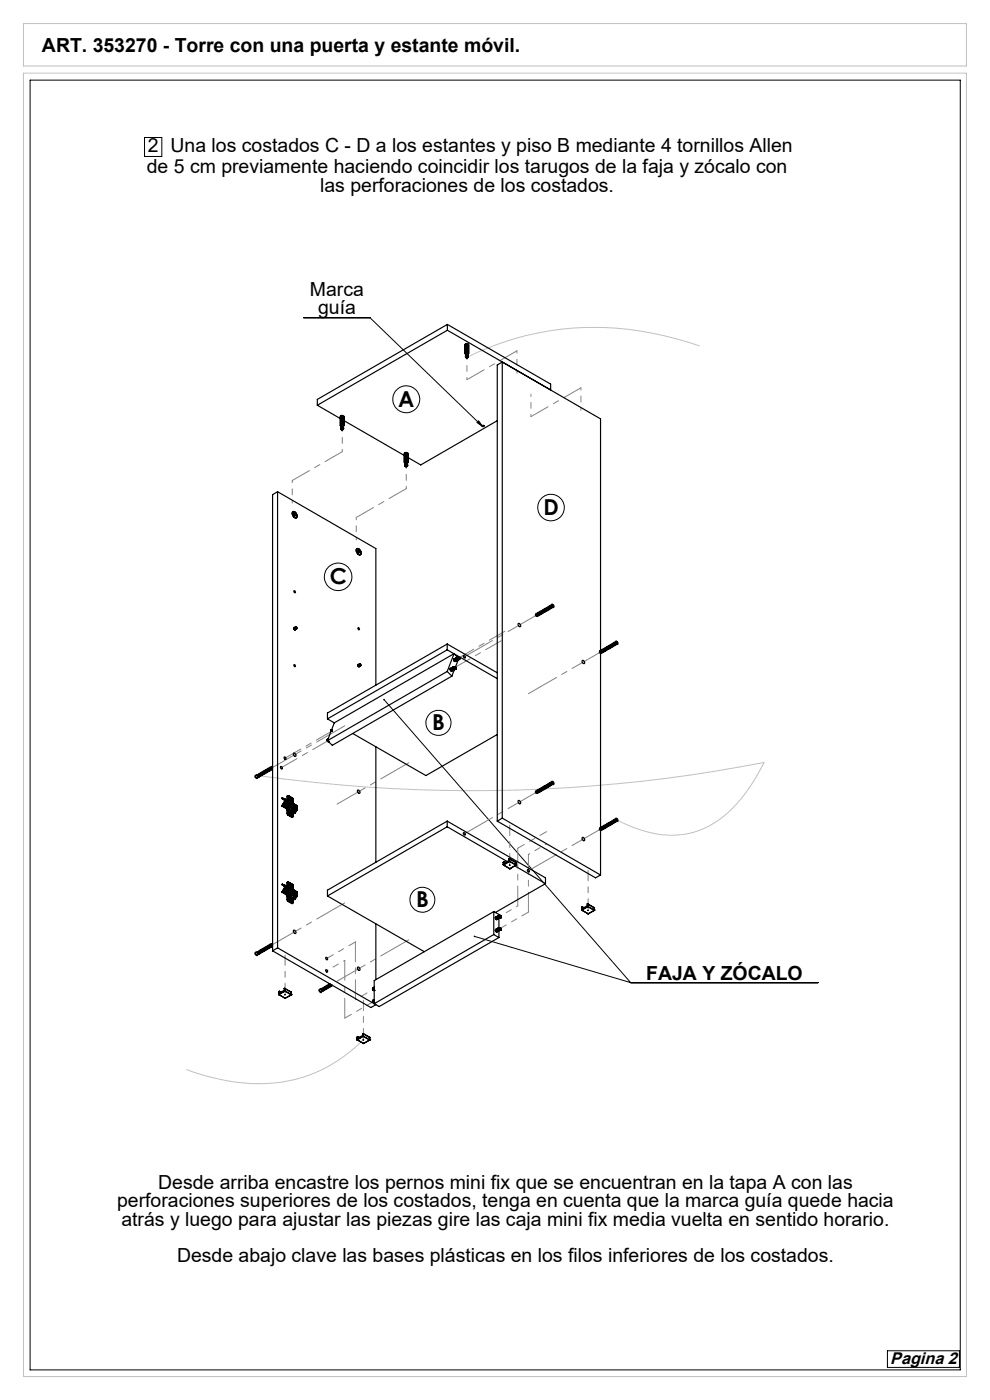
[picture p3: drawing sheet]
<svg xmlns="http://www.w3.org/2000/svg" width="210mm" height="297mm" viewBox="0 0 210 297" stroke-linecap="round" stroke-linejoin="round" font-family="sans-serif">
<path d="M5 15.5h200v276.5h-200zM5 5h200v9h-200zM148.4 73.4a63.4 63.4 0 0 0-40.9-1l-4.3 1.5-4.2 1.9M54.7 164.5a322.8 322.8 0 0 0 107.4-2.8 30.8 30.8 0 0 1-10.7 13 17.6 17.6 0 0 1-15.4 1.4l-2.7-1-2.8-1.4M77 220.6a30.7 30.7 0 0 1-27.2 8.9l-5.1-1-5.2-1.6" fill="none" stroke="#c0c0c0" stroke-width=".21"/>
<g fill="none" stroke="#000" stroke-width=".21">
<path d="M6.4 17h197.3v273.6h-197.3zM30.7 29.2h3.6v4h-3.6zM64.4 67.4h14.1l23.9 23.1M101.2 89.6l.3-.3 .9 1.2zM81.5 148.4l52.3 60.1M100.6 198.6l33.2 9.9M133.8 208.5h39.7M188.2 286.6h15.3v3.5h-15.3z"/>
<circle cx="86.2" cy="84.7" r="2.85"/>
<circle cx="116.9" cy="107.7" r="2.81"/>
<circle cx="71.7" cy="122.4" r="2.92"/>
<circle cx="93" cy="153.3" r="2.66"/>
<circle cx="89.6" cy="190.9" r="2.64"/>
</g>
<path d="M98.5 139.3l15.2-8.8M73.1 154l-15.2 8.8M112.1 147.2l15.2-8.8M86.7 161.8l-15.2 8.8M98.5 176.9l15.2-8.8M73.1 191.5l-15.2 8.8M86.7 199.4l-15.2 8.8M112.1 184.7l15.2-8.8" fill="none" stroke="#808080" stroke-width=".21" stroke-dasharray="15.2 1.3 1.3 1.3" stroke-dashoffset="8.4"/>
<path d="M97.2 139.6l9.9-5.7M69.6 157.1l-9.9 5.7M70.4 155.1l-9.9 5.7M96.4 141.6l9.9-5.7" fill="none" stroke="#808080" stroke-width=".21" stroke-dasharray="15.2 1.3 1.3 1.3" stroke-dashoffset="11.4"/>
<path d="M108.1 183.3v-8.2M124.8 192.8v-8.1M60.5 210.8v-8.2M77.1 220.4v-8.2" fill="none" stroke="#808080" stroke-width=".21" stroke-dasharray="15.2 1.3 1.3 1.3" stroke-dashoffset="13.1"/>
<path d="M106 194.4l3.8-2.2M112.1 181.3l3.8-2.3M73.1 203.7l-3.8 2.2M79.2 209.9l-3.8 2.2" fill="none" stroke="#808080" stroke-width=".21" stroke-dasharray="15.2 1.3 1.3 1.3" stroke-dashoffset="14.9"/>
<path d="M109.7 74.4l-10.7 6.2M123.2 82.3l-10.6 6.1M62 101.9l10.6-6.1M75.6 109.8l10.6-6.1M109.8 192.2v-12.3M112.1 193.5v-12.2M73.1 216v-12.3M75.4 212.1v-12.3" fill="none" stroke="#808080" stroke-width=".21" stroke-dasharray="15.2 1.3 1.3 1.3" stroke-dashoffset="11"/>
<path d="M109.8 179.9l6.1-3.5M75.4 199.8l-6.1 3.5M106 197l6.1-3.5M79.2 212.5l-6.1 3.5" fill="none" stroke="#808080" stroke-width=".21" stroke-dasharray="15.2 1.3 1.3 1.3" stroke-dashoffset="13.6"/>
<path d="M109.7 79.2v-4.8M72.6 95.8v-4.8M99 80.6v-4.8M112.6 88.4v-4.8M123.2 87v-4.7M62 106.7v-4.8M75.6 114.6v-4.8M86.2 103.7v-4.8" fill="none" stroke="#808080" stroke-width=".21" stroke-dasharray="15.2 1.3 1.3 1.3" stroke-dashoffset="14.8"/>
<g fill="#000">
<path d="M101.2 89.6l.3-.3 .9 1.2z"/>
<path d="M100.5 198.5v.1h.1h-.1a.18 .18 0 0 0 .2 .2 .18 .18 0 0 0 .1-.2 .18 .18 0 0 0-.3-.1zM81.4 148.3h-.1a.16 .16 0 0 0 .1 .3 .16 .16 0 0 0 .2-.2 .16 .16 0 0 0-.2-.1l.1 .1z"/>
</g>
<g fill="none" stroke="#000" stroke-width=".25">
<path d="M94.9 70.1l32.5 18.8v49.2l-.2-.1v.1l.3 .4 .3-.1M94.9 68.8l21.9 12.7v1.2M94.9 68.8v1.3M94.9 70.1l-27.6 15.9M94.9 68.8l-27.6 15.9v1.3M98.6 75l.3 .2M98.6 75v-1.9a.46 .46 0 0 1 .8 0v1.9M98.6 75l.1-.2a.42 .42 0 0 1 .7 .2M98.7 75.7a.32 .32 0 0 0 .3 .2 .32 .32 0 0 0 .3-.2M98.7 75.6l.2-.3h.3l.1 .3M98.7 73.3l.2-.1v1.3l-.3 .2M98.7 75.7a.34 .34 0 0 1 .6 0"/>
<path d="M98.7 75.6l.2-.2 .4 .2M98.7 73.3v1.3M98.7 75.6v.1M98.9 75.3l.1-.3h.2v.3M98.9 75.2h-.1a.23 .23 0 0 1 .2-.3 .23 .23 0 0 1 .2 .3M98.9 75.7l.2 .2M98.9 73.2l-.2 .1M98.9 75.7l.1 .1M98.9 75.7h.1M99.1 75.7v.2M99.1 73.2l.2 .1M99.1 75.7l-.2 .2 .1-.2"/>
<path d="M99.3 73.3h.1l-.3-.1v1.3l.3 .2M99.3 73.3v1.3M99.3 75.6v.1M99.4 75l-.2 .2M67.3 86l4.9 2.8M72.2 90.2l.2 .3-.1-.1a.29 .29 0 0 1 .3-.2 .29 .29 0 0 1 .2 .2l-.1 .1 .3-.3M72.2 90.2v-1.8a.45 .45 0 0 1 .4-.3 .45 .45 0 0 1 .4 .3v1.8M72.2 90.2a.48 .48 0 0 1 .8 0M72.2 88.6h.1M72.3 91a.32 .32 0 0 0 .3 .2 .32 .32 0 0 0 .3-.2M72.3 90.8l.2-.2 .4 .2M72.3 91a.34 .34 0 0 1 .6 0"/>
<path d="M72.3 90.8a.34 .34 0 0 1 .6 0M72.3 88.6v1.3M72.3 90.8v.2M72.4 90.6l.1-.4 .2 .1v.3M72.4 91l.1 .2M72.4 91h.2M72.5 88.4l-.3 .2M72.5 88.4v1.4l-.3 .2v-1.4M72.5 88.5l-.2 .1M72.5 91.1v.1M72.5 91l.1 .1M72.6 91.1l-.1 .1"/>
<path d="M72.6 91.1l.1 .1M72.6 91l.1 .2M72.7 88.4l.2 .2M72.7 88.4v1.4l.3 .2M72.7 88.5l.2 .1M72.7 91v.2M72.7 91h-.1M72.9 88.6v1.3M72.9 90.8v.2M73 89.2l12.8 7.4M85.8 98.1l.2 .2-.1-.1a.27 .27 0 0 1 .3-.2 .27 .27 0 0 1 .2 .2l-.1 .1 .3-.2M85.8 98.1v-1.9a.48 .48 0 0 1 .8 0v1.9"/>
<path d="M85.8 98.1l.1-.2a.47 .47 0 0 1 .7 .2M85.9 98.8a.32 .32 0 0 0 .3 .2 .32 .32 0 0 0 .3-.2M85.9 96.4h-.1l.2-.1v1.3l-.2 .2M85.9 98.8a.34 .34 0 0 1 .6 0M85.9 98.7v-.2a.32 .32 0 0 1 .4 0 .32 .32 0 0 1 .2 .3M85.9 96.4v1.3M85.9 98.7v.1M86 98.5l.1-.4 .2 .1v.3M86 96.3l-.1 .1M86.1 98.9v.1M86.1 98.8v.1M86.1 98.9l.2 .1"/>
<path d="M86.1 98.9h.1M86.2 98.9l.1-.1-.2 .2M86.2 98.9l.1 .1M86.2 98.8v.1M86.3 96.3l.2 .1M86.3 98.9v.1M86.5 98.6l-.3-.2-.3 .3M86.5 96.4l-.2-.1v1.3l.2 .2M86.5 96.4v1.3M102.3 90.3h.4M102.3 90.3l.3-.1 .1 .2-.2 .1-.3-.1zM105.5 89.2l-16.2 9.4-2.7-1.5"/>
<path d="M58.9 104.3l20.8 12.1v29M58.9 104.3v96.8M58.9 104.3l-1.1 .6v96.8M62.1 108.6a.8 .8 0 0 1 .8 .4 .8 .8 0 0 1-.1 .9 .98 .98 0 0 1-.7-1.3zM62.1 108.5a.86 .86 0 0 1 .8 1.4 .92 .92 0 0 1-.8-1.4zM62.3 109.1l.2 .4v-.2M62.3 109.1h.1M62.4 109.1h-.1M62.4 109h.1M62.5 109v.2M62.5 109.2l.1 .1M62.5 108.7l.1 .2"/>
<path d="M62.5 108.6l.1 .3-.2-.1zM62.5 109.3v.1M62.5 109l-.1-.1v.2M62.5 109.2l.2 .1M62.5 109.2h.1M62.5 109h.1M62.6 109.3h.1M62.7 109.3v.1l-.2-.1M62.7 109.3h-.1M75.6 116.4a.76 .76 0 0 1 .8 .4 .76 .76 0 0 1-.1 .9 .99 .99 0 0 1-.7-1.3zM75.7 116.4a.85 .85 0 0 1 .7 1.3 .9 .9 0 0 1-.7-1.3zM75.9 116.9h.1"/>
<path d="M76 116.9h-.1l.1 .2M76 116.9h.1M76.1 116.5l.1 .3M76.1 116.5l.1 .3-.2-.1zM76.1 116.8h-.1l.1 .5v-.2M76.1 116.8v.2M76.1 117l.2 .1M76.1 117l.1 .1M76.1 117.1v.1M76.1 116.8v.1M76.2 117.1v.1M76.3 117.1v.1l-.2-.1"/>
<path d="M76.3 117.1h-.1M62.3 133.2a.28 .28 0 0 0 .1 .4 .28 .28 0 0 0 .3 0M62.3 133.3l.3 .3M62.4 133.2l-.1 .1M62.4 125.3l.2 .1 .1 .3a.24 .24 0 0 1-.3-.1 .24 .24 0 0 1 0-.3zM62.4 133.2v.3l.2 .1M62.5 133.1l-.2 .1M62.7 133l-.3 .2M62.7 133l.3 .1v.2zM62.8 133a.21 .21 0 0 0-.1 .3 .21 .21 0 0 0 .3 0M62.8 133h.1M62.9 133.4l-.3 .2"/>
<path d="M63 133.2v.1M75.9 133.2a.21 .21 0 0 1 .3 .1 .21 .21 0 0 1-.1 .3zM94.9 136.6l-25.4 14.7v1.2M94.9 136.6v1.3M94.9 137.9l10.6 6.1M94.9 136.6l10.6 6.1M94.9 137.9l-25.4 14.6M96.3 139.9l.1 .4h.2M96.3 138.7l.8 .7M96.3 138.7l-25.4 14.6M96.3 138.7l-1.4 3.7M96.3 139.8v.1"/>
<path d="M96.9 139.6l.1 .1M96.9 139.6h.1M96.9 139.5h.1M96.9 139.5v.1M96.9 139.4h.1M96.9 139.6l-.6 .4M96.9 139.6l-.6 .4 .6-.4M96.9 139.5l-.6 .4M97 139.4h.1M97 139.7h.1M97 139.4v.1M97 139.7l-.7 .4"/>
<path d="M97 139.4l-.7 .5M97 139.8h.1M97 139.7v.1M97 139.7l-.7 .5M97 139.8l-.7 .4M97 139.8l.1 .1M97 139.8l-.6 .4M97.1 139.4h.1M97.1 139.9h.2M97.1 139.9l-.7 .4M97.1 139.9h.1M97.1 139.9l-.7 .4 .8-.4"/>
<path d="M97.2 139.9h.1M97.2 139.4h.1M97.2 139.4v.1M97.2 140l-.6 1.7M97.2 139.5h.1M97.3 139.9h.1M97.3 139.6h.1M97.3 139.9l-.7 .4M97.3 139.8h.1M97.3 139.7h.1M97.3 139.7v.2M97.4 139.8h-.1"/>
<path d="M98.3 139.1h.2a.27 .27 0 0 1 .2 .2 .27 .27 0 0 1-.2 .3l-.2-.2zM110 132.3a.34 .34 0 0 1 .5 .2 .34 .34 0 0 1-.3 .4 .45 .45 0 0 1-.2-.6zM113.6 130.4l.1 .3h.2M113.8 130.3l-.1-.1a.33 .33 0 0 0 .1 .4 .33 .33 0 0 0 .4 0M113.9 130.2l-.1 .1a.23 .23 0 0 0 .1 .3 .23 .23 0 0 0 .3-.1M114.1 130.1l-.1-.1a.32 .32 0 0 0 .1 .5 .32 .32 0 0 0 .4-.1M114.2 130.1h-.1a.23 .23 0 0 0 .1 .3 .23 .23 0 0 0 .2-.1M114.4 129.9h-.1a.33 .33 0 0 0 .1 .4 .33 .33 0 0 0 .4-.1M114.5 129.9l-.2 .1a.23 .23 0 0 0 .2 .2 .23 .23 0 0 0 .2 0M114.7 129.8l-.2-.1-.1 .1 .2 .3 .3 .1 .2-.1M114.8 129.7l-.2 .3h.4M114.9 129.6l-.1-.1a.32 .32 0 0 0 .1 .5 .32 .32 0 0 0 .5-.1"/>
<path d="M115 129.6h-.1v.2l.4 .1M115.2 129.5l-.1-.1a.33 .33 0 0 0 .1 .4 .33 .33 0 0 0 .4-.1M115.3 129.4l-.2 .1 .1 .1 .4 .1M115.5 129.3l-.1-.1a.32 .32 0 0 0 .1 .5 .32 .32 0 0 0 .4-.1M115.6 129.2l-.2 .2 .2 .2 .3-.1M115.7 129.1l.2 .3h.2M115.8 129.1l-.1-.1a.33 .33 0 0 0 .1 .5 .33 .33 0 0 0 .4-.1M115.9 129.1h-.2M116.1 129l-.1-.1a.33 .33 0 0 0 0 .4 .33 .33 0 0 0 .5 0M116.2 128.9l-.2 .1 .1 .1 .3 .1M116.3 128.8l-.1-.1a.3 .3 0 0 0 .1 .5 .3 .3 0 0 0 .5-.2M116.5 128.8l-.2 .1 .3 .2"/>
<path d="M116.5 128.8h.1M116.6 128.7h.1M116.6 128.7v.1M116.6 128.6h-.1v.2M116.6 128.8l.2 .2-.2 .1M116.9 128.4l.3 .4M116.9 128.3l-.3 .2 .1 .4 .2 .1 .4-.1M117 128.2a.36 .36 0 0 1 .5 .2 .36 .36 0 0 1-.2 .5l-.3-.4zM117.2 128.4v.3l.1-.2M117.2 128.4l.1 .1M117.2 128.4h-.1M117.3 128.5l-.1 .1"/>
<path d="M127.2 138.2v.3l.2 .1M127.4 138.6v37M127.5 138.5l-.1 .1M127.5 138l-.1 .3 .1 .1h.2M127.7 137.9h-.1a.32 .32 0 0 0 .1 .4 .32 .32 0 0 0 .4-.1M127.8 137.9l-.2 .1v.1l.4 .1M127.9 137.8a.23 .23 0 0 0 .1 .3 .23 .23 0 0 0 .3-.1M128 137.8l-.2-.1a.33 .33 0 0 0 .1 .4 .33 .33 0 0 0 .5 0M128.1 137.7l-.2 .1M128.2 137.6l-.1-.1a.32 .32 0 0 0 .1 .5 .32 .32 0 0 0 .5-.1M128.3 137.5l-.1 .2a.23 .23 0 0 0 .1 .2 .23 .23 0 0 0 .3 0M128.6 137.4l-.2 .1"/>
<path d="M128.8 137.3a.23 .23 0 0 0 .1 .3 .23 .23 0 0 0 .3-.1M128.8 137.3l-.1-.1a.33 .33 0 0 0 .1 .4 .33 .33 0 0 0 .4 0M128.9 137.7a.34 .34 0 0 1-.5-.3 .33 .33 0 0 0 .1 .4 .33 .33 0 0 0 .4 0M128.9 137.2l-.2 .1M129.1 137.1h-.1a.32 .32 0 0 0 .1 .4 .32 .32 0 0 0 .4-.1M129.2 137.1l-.2 .1v.1l.4 .1M129.3 137a.23 .23 0 0 0 .1 .3 .23 .23 0 0 0 .3-.1M129.4 136.9h-.1a.33 .33 0 0 0 0 .4 .33 .33 0 0 0 .5 0M129.4 137.4h.1M129.5 136.9l-.2 .1M129.6 136.8l-.1-.1-.1 .1 .2 .4 .3 .1 .2-.2M129.8 136.7l-.2 .1a.23 .23 0 0 0 .1 .3 .23 .23 0 0 0 .3 0"/>
<path d="M129.9 136.6h-.1a.3 .3 0 0 0 .1 .4 .3 .3 0 0 0 .5-.2M130 136.6l-.1 .1 .2 .2 .3-.1-.2-.1M130.2 136.5v.2zM130.2 136.4h-.2l.1 .3M130.2 136.4l.3-.2 .1 .3 .2 .2-.3 .2-.3-.2zM130.2 136.7h-.1M130.6 136h.1a.36 .36 0 0 1 .4 .3 .36 .36 0 0 1-.3 .4l-.2-.3zM130.8 136.2l-.1 .2 .2 .1v-.2M130.8 136.2l.1 .1M130.8 136.2l-.1 .1M130.9 136.3l-.1 .2M62.3 159.8a.39 .39 0 0 1 .4 .2 .39 .39 0 0 1-.1 .5l-.1-.1a.45 .45 0 0 1-.2-.6z"/>
<path d="M62.3 141a.21 .21 0 0 1 .3 .1 .21 .21 0 0 1-.1 .3zM69.4 157l.1 .1M69.4 157h.1M69.4 157.1h.1M69.4 156.9v.2M69.4 156.9h.1M69.5 157.1h.1M69.5 157.1v.1M69.5 156.9h.1M69.5 157.2h.1M69.5 152.5l1.4 .8M69.5 156.8h.1l-.1 .1"/>
<path d="M69.5 156.8v.1M69.5 157.2l.2 .1M69.5 157.3h.1M69.5 157.2v.1M69.5 157h-.1M69.6 157.3h.1M69.6 156.8l-.2 .1M69.6 157.2v.1M69.7 157.3h-.1M69.7 157.3h.1M69.7 157.3v.1M69.7 157.4h.1"/>
<path d="M70.2 155h.1M70.2 155.1h.1M70.2 154.9h.1M70.2 154.9v.2M70.3 155h-.1M70.3 154.8h.1l-.2 .1M70.3 154.8v.1M70.3 154.9l-.1 .1M70.9 153.3l-1.4 3.8M74.8 155.6l15.5 8.9 15.2-8.7M76 141v.3l.2 .1M76.1 140.9a.26 .26 0 0 0-.2 .4 .26 .26 0 0 0 .4 .1"/>
<path d="M76.3 140.8l-.3 .2M76.4 140.9l-.1-.1a.22 .22 0 0 0 0 .3 .22 .22 0 0 0 .3 0M76.5 141.2l-.3 .2M79.7 158.4v24.5M94.9 142.4l-25.4 14.7M94.9 142.4l.9 1M95.5 141.9l.2 .4 .8-.3M95.5 142.1l.7-.4zM95.6 141.8l-.1 .1M95.8 143.4l-25.3 14.7-1-1M96.2 141.6v.1M96.2 141.6h.1"/>
<path d="M96.2 141.5h.1M96.2 141.5v.1M96.2 141.6l-.7 .5 .7-.4M96.2 141.6l-.7 .4M96.2 141.5l-.7 .4M96.2 141.7h.1M96.2 141.4l.1 .1M96.2 141.4v.1M96.2 141.5l-.7 .3M96.2 141.4l-.7 .4M96.2 141.4h.1M96.2 141.8h.1"/>
<path d="M96.2 141.7v.1M96.2 141.7l-.7 .5M96.2 141.8l-.6 .4M96.3 141.8h.1M96.3 141.8l-.7 .4 .7-.4M96.3 140.1l.7-.4zM96.3 141.4h.1M96.3 141.4l.1 .1M96.3 141.8l.3 .1M96.3 141.8l.1 .1M96.3 141.8l-.7 .5 .7-.4M96.3 141.5h.1"/>
<path d="M96.3 141.9l-.6 .4M96.4 141.9h.1M96.4 141.5h.1M96.4 141.9l-.7 .4M96.4 141.9l.1 .1M96.4 142l-.6 1.4M96.4 141.9v.1M96.5 141.9h.1M96.5 141.6h.1M96.5 142l-.8 .3M96.5 141.9v.1M96.5 140.3l.7-.4z"/>
<path d="M96.6 141.8h.1M96.6 141.9h.1M96.6 141.7h.1M96.6 141.7v.2M123.5 140.1h.1a.34 .34 0 0 1 .4 .2 .34 .34 0 0 1-.2 .5 .45 .45 0 0 1-.3-.7zM54.4 164.5h-.1a.33 .33 0 0 0-.1 .4 .33 .33 0 0 0 .4 .1M54.6 164.3l-.3 .2a.35 .35 0 0 0 .3 .5l.4-.2M54.8 164.4v.1M54.8 164.3h-.1a.29 .29 0 0 0-.1 .4 .29 .29 0 0 0 .4 .1M54.8 164.3h.1M54.9 164.2l-.1 .2M55.1 164.6l-.4-.1 .3 .3 .2-.2"/>
<path d="M55.1 164.1h-.1a.32 .32 0 0 0 .1 .4 .32 .32 0 0 0 .4-.1M55.2 164.6h-.1M55.2 164.1l-.1 .3h.3M55.4 164l-.1-.1a.33 .33 0 0 0 .1 .4 .33 .33 0 0 0 .4 0M55.5 163.9l-.1 .3h.4M55.5 164.4l-.1 .1M55.7 163.8h-.1a.31 .31 0 0 0 0 .4 .31 .31 0 0 0 .5 0v-.1M55.8 163.8l-.1 .2 .1 .1h.3M56 163.7l-.2-.1a.33 .33 0 0 0 .1 .4 .33 .33 0 0 0 .5 0M56.1 163.6l-.2 .1a.27 .27 0 0 0 .1 .2 .27 .27 0 0 0 .3 0M56.3 163.5l-.1-.1a.31 .31 0 0 0 0 .5 .31 .31 0 0 0 .4 0l.1-.1M56.3 163.4l-.1 .3 .4 .1"/>
<path d="M56.6 163.3h-.2a.33 .33 0 0 0 .1 .4 .33 .33 0 0 0 .5-.1M56.6 163.3l-.1 .2 .2 .2 .2-.1M56.8 163.2l-.1-.1a.34 .34 0 0 0 .1 .4 .34 .34 0 0 0 .5 0M56.9 163.1l-.1 .1a.27 .27 0 0 0 .1 .3 .27 .27 0 0 0 .3-.1M57.1 163l-.1-.1a.31 .31 0 0 0 .1 .5 .31 .31 0 0 0 .4-.1M57.2 162.9l-.1 .3 .2 .1h.2M57.5 162.8l-.1 .3h.3M57.6 162.7l.2 .3M57.6 162.7l.2-.1v.2M57.7 162.7l-.2-.1v.2l.3 .3a.33 .33 0 0 1-.4 .1 .33 .33 0 0 1-.1-.4h.1M57.7 163.1v.1M59.5 162.6h.1a.25 .25 0 0 1 .3 .2 .25 .25 0 0 1-.2 .3l-.2-.3z"/>
<path d="M59.8 169.3l.1 .1M59.8 171l.9 .5M59.9 169.4l.1 .1M59.9 169.4h.1M59.9 169.3l.3 .1h-.1M59.9 169.3v.1M59.9 169.5h.1M59.9 170.8v.2M59.9 169.3h-.1M59.9 171l.8 .5M59.9 170.8l.8 .5M59.9 171h-.1"/>
<path d="M59.9 169.5l.4 .2M60 170.7l-.1 .1M60 169.5h.1M60 169.5h-.1M60 170.7l.8 .5M60 169.5h.2M60.1 169.4h.1M60 170.7h.1M60 170.7l.9 .5M60.1 169.4v.1M60.1 169.4l-.1 .1M60.1 170.6l-.1 .1"/>
<path d="M60.1 169.5h.1M60.1 170.5v.1M60.1 170.5l2.7 1.6M60.1 170.6l.9 .5M60.1 169.4l.1 .1M60.1 170.5h.1M60.1 170.4l-.3 .6M60.1 169.5l.2 .1M60.1 169.5l.2-.1v.3M60.1 170.5l2.7 1.5M60.2 169.5l.1 .1M60.3 169.4h.1"/>
<path d="M60.3 160.6a.26 .26 0 0 1 .3 .2 .26 .26 0 0 1-.1 .3zM60.3 169.4l1.9 1.1M60.3 169.4l-.2 .1M60.3 169.7h.1M60.3 169.5h-.1M60.3 170.3l2.7 1.6M60.4 169.6h.1M60.3 169.7l.4 .3M60.3 169.4v.2M60.3 170.2v.1M60.3 170.3l1.8 1.1M60.3 169.4l1.8 1.1"/>
<path d="M60.3 170.2l.8 .4M60.3 169.6l.1 .1M60.4 170.1l-.1 .1M60.4 169.7l.6 .3M60.4 170.1l.7 .4M60.4 169.7l.4 .3M60.4 170.1h.1M60.4 169.6l-.1 .1M60.4 170l-.3 .5M60.4 169.6l.7 .4M60.4 169.9v.1M60.4 169.9h.1"/>
<path d="M60.4 169.7h.1M60.4 169.7l.5 .3M60.5 170l-.1 .1M60.5 169.6v.1M60.5 170l.6 .3M60.5 169.9l.5 .3M60.5 169.7l.5 .3M60.5 169.6l.6 .4M60.7 171.5l.2 .4M60.7 170h.2M60.7 171.5l.3 .3M60.7 171.3l.4 .6"/>
<path d="M60.7 170h.1M60.7 171.5h.1M60.8 171.2l-.1 .1M60.8 171.2l.4 .7M60.8 170h.1M60.8 169.9v.1M60.9 172.6l.2 .3M60.9 171.2l.4 .7M60.9 169.7h.1M60.9 169v.7M60.9 171.9v.7M60.9 171.2h-.1"/>
<path d="M60.9 170l.1 .2M60.9 170h.1M61 172.5l.2 .4M61 171.1l.3 .4 .1 .4M61 171.1l-.1 .1M61 170v.2M61 169.6l-.1 .2M61 168.9l.2-.1 .8 .5M61 171.8l-.1 .1M61 168.9v.7M61 171.8v.7M61 172.5l-.1 .1"/>
<path d="M61 168.9l-.1 .1M61 169.6l-.1 .1M61 170.1v.1M61 168.8l-.1 .2M61.1 172.6l.1 .2M61.1 170.5v.1M61.1 172.6h.1M61.1 171.9h.1M61.1 169.7h.1M61.1 169h.1M61.1 169.7l-.1 .1M61.1 169v.7"/>
<path d="M61.1 171.9v.7M61.1 170.5h.1M61.1 170.3v.2M61.1 170v.3M61.1 172.9l.8 .5M61.1 170h.1M61.1 170v.4M61.2 169h.1M61.2 168.9l-.1 .1M61.2 172.8l.7 .4M61.2 172.9l.7 .5M61.2 172.9h-.1"/>
<path d="M61.2 168.9v.1M61.2 172.6h.1M61.2 169.7l-.1 .2M61.2 169v.7M61.2 171.9v.7M61.2 172.6v.2M61.2 172.6l.8 .5M61.3 168.9l.1 .1M61.3 172.5v.1M61.3 171.9h.1M61.3 169.6h.1M61.3 169.6l-.1 .3"/>
<path d="M61.3 168.9h.1M61.3 168.9l-.1 .1M61.3 172.5l-.1 .1M61.3 168.9v.7M61.3 171.9v.6M61.3 171.9h-.1M61.3 169.6l-.1 .1M61.3 172.6l.8 .5M61.3 172.6h-.1M61.3 168.9l.8 .5M61.4 170.3a.32 .32 0 0 1 .4 .2 .32 .32 0 0 1-.2 .4l-.2-.2zM61.4 172.5h-.1"/>
<path d="M61.4 172.5l-.1 .1M61.4 169.6l-.1 .4M61.4 169v.6M61.4 171.9v.6M61.4 172.5l.7 .4M61.4 169l.7 .4M61.5 172.3a.29 .29 0 0 0 .1 .3 .29 .29 0 0 0 .4-.1M61.5 172.3v-.4a.33 .33 0 0 1 .4 0 .33 .33 0 0 1 .1 .4v.2M61.5 169.6a.3 .3 0 0 0 .1 .4 .3 .3 0 0 0 .4-.1M61.5 169.6v-.3a.33 .33 0 0 1 .4 0 .33 .33 0 0 1 .1 .4v.2M61.5 172.3h.1M61.5 169.6l.1 .1"/>
<path d="M61.6 172.3l.1 .3 .2-.1M61.6 169.7l.1 .3 .2-.1M61.6 169.2a.41 .41 0 0 1 .4 .2 .41 .41 0 0 1-.1 .5l-.3-.3zM61.6 171.8a.38 .38 0 0 1 .4 .3 .38 .38 0 0 1-.2 .4l-.2-.2zM61.6 169.6v.1M61.6 172.2v.1M61.6 169.7v.1M61.6 172.3v.1M61.6 169.8h.1M61.6 172.4h.1M61.6 169.8v.1M61.6 172.4v.1"/>
<path d="M61.6 169.9l.1-.1v.1M61.6 172.5l.1-.1v.1M61.6 169.8l.2 .1M61.6 172.4l.2 .1M61.7 169.5l-.1-.1 .3 .2M61.7 172.1l-.1-.1 .3 .2M61.8 169.3v.2M61.8 169.3v.5v-.2M61.8 171.9v.2M61.8 171.9v.5v-.2M61.8 169.6h.1M61.8 172.2h.1"/>
<path d="M61.8 169.5l.1 .1M61.8 169.6h-.1M61.8 169.5h-.1M61.8 169.3l-.1 .1M61.8 172.1l.1 .1M61.8 172.2l-.1 .1M61.8 172.1l-.1 .1M61.8 171.9l-.1 .1M61.9 172.5h.1M61.9 169.9h.1M61.9 172.5l-.2 .1M61.9 169.9l-.2 .1"/>
<path d="M61.9 173.4h.1M62 173.1l-.1 .1M62 173.1h.1M62 173.1l.1 .1M62.1 173.1h-.1M62.1 173.2h-.2M62.1 173.1v.1M62.1 173.4h-.2M62.1 173.1h.1M62.1 172.9v.2M62.1 170.1l.2 .4M62.1 169.4h.1"/>
<path d="M62.1 170.5h.1M62.1 170.1l.1 .4M62.1 172.3h.1M62.1 169.4v.7M62.1 170.5v.9M62.1 172.3v.6M62.1 171.4l.8 .4M62.2 172.3v1l-.3 .1M62.2 169.6h.1M62.2 172.3h.2M62.2 169.4v.8M62.2 171.3l-.1 .1"/>
<path d="M62.2 172.4h.1M62.2 172.1l.2 .1M62.2 170.5h.1M62.2 171.3l.7 .4M62.2 170.5l.2 .1M62.2 170.5v.8M62.2 171.3h.1M62.3 170.5l.7 .4M62.3 172.4l.3 .1M62.4 172.4l-.2 .1M62.4 171.2l.5 .4v.1M62.4 171.2l-.2 .1"/>
<path d="M62.4 170.6v.6M62.4 172.3l.2 .1M62.4 172.4l.2 .1M62.4 170.6l.5 .3M62.4 172.4h-.1M62.4 170.8h.2a.25 .25 0 0 1 .3 .2 .25 .25 0 0 1-.2 .3zM62.4 172.2v.1M62.4 171l.2 .2M62.4 172.2l.3 .1M62.5 170.9l.2 .2v.2zM62.5 172.1a.2 .2 0 0 0-.2 0 .2 .2 0 0 0-.1 .2M62.5 172.1l-.1 .1"/>
<path d="M62.5 172.1l.2 .2M62.6 172a.28 .28 0 0 0-.3 0 .28 .28 0 0 0-.2 .3M62.6 172l-.1 .1M62.6 172.4v.1M62.6 172l.2 .1M62.7 172.3l-.1 .1M62.7 172.3h.1M62.8 172.1l-.1 .2M62.8 172.1h.1M62.8 172v.1M62.9 171.7v.1M62.9 171.8l.1 .1"/>
<path d="M62.9 171.7h.1M62.9 170.9h.1M62.9 170.9l.1 .8M63 171h.1M63 171.9l-.2 .1M63 171.9h.1M63 171v.9M75.9 167.6h.1a.34 .34 0 0 1 .4 .3 .34 .34 0 0 1-.3 .4 .45 .45 0 0 1-.2-.7zM94.9 174.2l-25.4 14.6v1.3M94.9 174.2v1.2M94.9 175.4l-25.4 14.7M94.9 175.4l12.7 7.4"/>
<path d="M94.9 174.2l20.8 12v1.3M98.3 176.6h.2a.27 .27 0 0 1 .2 .3 .27 .27 0 0 1-.2 .3l-.2-.3zM105.5 174.2l20.8 12 1.1-.6M106.5 173.6l20.9 12M106.5 173.6v-96.8l-1 .6v96.8M106.5 173.6l-1 .6M110 169.8a.39 .39 0 0 1 .4 .3 .39 .39 0 0 1-.2 .4 .45 .45 0 0 1-.2-.7zM113.6 168a.2 .2 0 0 0 0 .2 .2 .2 0 0 0 .3 0M113.8 167.9a.23 .23 0 0 0 .1 .2 .23 .23 0 0 0 .3 0M113.8 167.8l-.1-.1a.33 .33 0 0 0 .1 .5 .33 .33 0 0 0 .4-.1M113.9 167.8h-.1M114.1 167.7a.23 .23 0 0 0 .1 .3 .23 .23 0 0 0 .2-.1"/>
<path d="M114.1 167.7l-.1-.1a.33 .33 0 0 0 .1 .4 .33 .33 0 0 0 .4 0M114.2 167.6l-.1 .1M114.4 167.5l-.1-.1a.32 .32 0 0 0 .1 .5 .32 .32 0 0 0 .4-.1M114.5 167.5h-.2v.2l.4 .1M114.7 167.4l-.2-.2a.33 .33 0 0 0 .1 .5 .33 .33 0 0 0 .5-.1M114.8 167.3l-.2 .2 .4 .1M114.9 167.2l-.1-.1a.32 .32 0 0 0 .1 .4 .32 .32 0 0 0 .5 0M115 167.1l-.1 .3 .2 .1 .2-.1M115.2 167l-.1-.1a.33 .33 0 0 0 .1 .5 .33 .33 0 0 0 .4-.1M115.3 167l-.2 .1 .3 .2h.2M115.5 166.9l-.1-.1a.33 .33 0 0 0 .1 .4 .33 .33 0 0 0 .4-.1M115.6 166.8l-.2 .1 .1 .1 .4 .1"/>
<path d="M115.8 166.7l-.1-.1a.32 .32 0 0 0 .1 .5 .32 .32 0 0 0 .4-.1M115.9 166.6l-.2 .2 .2 .2 .2-.1M116.1 166.5l-.1-.1a.33 .33 0 0 0 0 .5 .33 .33 0 0 0 .5-.1M116.2 166.5l-.2 .1 .2 .2h.2M116.3 166.4l-.1-.1a.33 .33 0 0 0 .1 .4 .33 .33 0 0 0 .5-.1M116.5 166.3l-.2 .2 .3 .2 .2-.1-.2-.2M116.6 166.2h.1M116.6 166.2v.2M116.6 166.2h-.1v.2M116.6 166.1l.3-.2 .1 .3 .3 .2-.4 .2a.35 .35 0 0 1-.3-.5zM116.6 166.4h-.1M117 165.8a.36 .36 0 0 1 .5 .2 .36 .36 0 0 1-.2 .4l-.3-.3z"/>
<path d="M117.2 165.9v.3l.1-.1M117.2 165.9l.1 .2M117.2 165.9l-.1 .1M117.3 166.1l-.1 .1M123.5 177.7a.39 .39 0 0 1 .5 .2 .39 .39 0 0 1-.2 .5 .47 .47 0 0 1-.3-.7zM127.2 175.8v.2l.2 .1M127.4 175.7l-.2-.1a.35 .35 0 0 0 .2 .4 .35 .35 0 0 0 .4 0M127.4 176.1v9.5M127.5 176.1h-.1M127.5 175.6l-.1 .3h.3M127.7 175.5l-.1-.1a.32 .32 0 0 0 .1 .5 .32 .32 0 0 0 .4-.1M127.8 175.4l-.2 .3 .2 .1h.2"/>
<path d="M127.9 175.4l.2 .2h.2M128 175.3h-.2a.33 .33 0 0 0 .1 .4 .33 .33 0 0 0 .5-.1M128.1 175.3l-.2 .1M128.2 175.2l-.1-.1a.33 .33 0 0 0 .1 .4 .33 .33 0 0 0 .5 0M128.3 175.1l-.1 .1a.23 .23 0 0 0 .1 .3 .23 .23 0 0 0 .3-.1M128.5 175l.1 .3h.2M128.5 175l-.1-.1a.32 .32 0 0 0 .1 .5 .32 .32 0 0 0 .4-.1M128.6 175h-.2M128.8 174.9a.23 .23 0 0 0 .1 .2 .23 .23 0 0 0 .3 0M128.8 174.8h-.1a.33 .33 0 0 0 .1 .4 .33 .33 0 0 0 .4 0M128.9 175.3h-.1M128.9 174.8l-.2 .1"/>
<path d="M129.1 174.7l-.1-.1-.1 .1 .1 .3 .3 .2 .2-.2M129.2 174.6l-.2 .1a.23 .23 0 0 0 .2 .3 .23 .23 0 0 0 .2-.1M129.4 174.5l-.1-.1a.32 .32 0 0 0 0 .5 .32 .32 0 0 0 .5-.1M129.5 174.5l-.2 .1v.1l.4 .1M129.6 174.4l-.1-.1a.33 .33 0 0 0 .1 .4 .33 .33 0 0 0 .5 0M129.8 174.3l-.2 .1a.23 .23 0 0 0 .1 .3 .23 .23 0 0 0 .3-.1M129.9 174.2l-.1-.1a.3 .3 0 0 0 .1 .5 .3 .3 0 0 0 .5-.2M130 174.1l-.1 .2 .2 .2 .3-.1-.2-.2M130.1 174.2h.1M130.2 174.1h.1M130.2 174.1v.1M130.2 174h-.2l.1 .2"/>
<path d="M130.2 173.9l.3-.2 .3 .6-.4 .1-.2-.3zM130.6 173.6h.1a.36 .36 0 0 1 .4 .2 .36 .36 0 0 1-.3 .5l-.2-.3zM130.8 173.8v.3l.1-.2M130.8 173.8l.1 .1M130.8 173.8h-.1M130.9 173.9l-.1 .1M59.8 187.6l.2 .1M59.8 187.6h.1M59.8 189.3l.9 .5M59.9 187.8h.1M59.9 187.7h.1M59.9 187.6l.3 .1h-.1"/>
<path d="M59.9 187.6v.1M59.9 189.2v.1M59.9 189.3l.8 .5M59.9 189.2l.8 .4M59.9 189.3h-.1M59.9 187.6h-.1M59.9 187.8l.4 .2M60 189l-.1 .2M60 189l-.2 .3M60 189l.8 .5M60 187.7v.1M60 187.8l.1 .1"/>
<path d="M60.1 187.7h.1M60 189h.1M60 189l.9 .5M60.1 187.7v.1M60.1 187.7l-.1 .1M60.1 188.8h.1M60.1 188.9l-.1 .1M60.1 187.7h-.1M60.1 187.9h.1M60.1 188.8l2.7 1.5M60.1 188.9l.9 .4M60.1 188.8v.1"/>
<path d="M60.1 187.9h.2M60.1 187.8l.1 .1M60.2 187.8l.1 .1M60.3 187.7h.1M60.3 187.7l1.9 1.1M60.3 188l.4 .2M60.3 187.7l-.2 .1M60.3 187.7v.3M60.3 188.7l-.2 .1M60.3 188.7l2.7 1.5M60.3 187.8l-.1 .1M60.3 188.6v.1"/>
<path d="M60.4 187.9h.1M60.3 187.9h.2M60.3 187.7v.2M60.3 188.5v.1M60.3 188.6l1.8 1M60.3 187.7l1.8 1.1M60.3 188.5l.8 .4M60.4 188.4l-.1 .1M60.4 188.4h.1M60.4 188.4l.7 .4M60.4 188.3l-.4 .7M60.4 188h.1"/>
<path d="M60.4 188.3h.1M60.4 187.9l.7 .4M60.4 187.9l-.1 .1M60.5 188.2l-.1 .2M60.5 187.9l.4 .4M60.5 188.2l.6 .4M60.5 188l.5 .2M60.5 187.9l.6 .4M60.7 189.8l.2 .4M60.7 188.2l.2 .1M60.7 189.8l.3 .3M60.7 189.6l.4 .6"/>
<path d="M60.7 188.2h.1M60.7 189.8h.1M60.8 189.5l-.1 .1M60.8 189.5l.4 .7M60.8 188.2h.1M60.8 188.2l.1 .1M60.8 188.2l-.4-.2 .6 .3M60.9 190.8l.2 .4M60.9 189.5l.4 .6M60.9 188h.1M60.9 189.5h-.1M60.9 187.3v.7"/>
<path d="M60.9 190.2v.6M60.9 188.3l.1 .2v-.1M61 190.8l.2 .4M61 189.3l.3 .5 .1 .3M61 189.3l-.1 .2M61 188.2v.3l-.6-.2M61 187.9l-.1 .1M61 187.2l.1-.1 1 .6M61 187.2v.7M61 190.1v.7M61 190.8h-.1M61 190.1l-.1 .1"/>
<path d="M61 187.2l-.1 .1M61 188.2l-.1 .1M61 187.1l-.1 .2M61.1 190.9l.1 .2M61.1 188.8v.1M61.1 190.9h.1M61.1 190.2h.1M61.1 188h.1M61.1 187.3h.1M61.1 188l-.1 .1M61.1 187.3v.7M61.1 190.2v.7"/>
<path d="M61.1 188.6v.2M61.1 188.3h.1M61.1 188.3v.3M61.1 188.8h.1M61.1 191.2l.8 .5M61.1 188.3v.4M61.2 187.2l-.1 .1M61.2 187.2v.1M61.2 191.1l.7 .4M61.2 191.2l.7 .4M61.2 191.2h-.1M61.2 187.3h.1"/>
<path d="M61.2 190.9v.1M61.2 188l-.1 .2M61.2 187.3v.7M61.2 190.2v.7M61.2 191v.1M61.2 191l.8 .4M61.3 187.2l.1 .1M61.3 190.8v.1M61.3 190.1h.1M61.3 188h.1M61.3 187.3h.1M61.3 188l-.1 .2"/>
<path d="M61.3 187.2v.1M61.3 187.2l-.1 .1M61.3 188h-.1M61.3 187.3v.7M61.3 190.1v.7M61.3 190.8l-.1 .1M61.3 187.3h-.1M61.3 190.1l-.1 .1M61.3 190.9l.8 .4M61.3 190.9l-.1 .1M61.4 188.6a.3 .3 0 0 1 .4 .2 .3 .3 0 0 1-.2 .4l-.2-.2zM61.4 190.8h-.1"/>
<path d="M61.4 190.8l-.1 .1M61.4 188l-.1 .2M61.4 187.3l.8 .4M61.4 190.8l.7 .4M61.4 187.3v.7M61.4 190.1v.7M61.5 187.5a.38 .38 0 0 1 .4 .2 .38 .38 0 0 1 0 .5 .51 .51 0 0 1-.4-.7zM61.5 190.1a.38 .38 0 0 1 .4 .2 .38 .38 0 0 1 0 .5 .51 .51 0 0 1-.4-.7zM61.5 190.5a.29 .29 0 0 0 .1 .4 .29 .29 0 0 0 .4-.1M61.5 190.5v-.3a.33 .33 0 0 1 .4 0 .33 .33 0 0 1 .1 .4v.2M61.5 187.9a.29 .29 0 0 0 .1 .4 .29 .29 0 0 0 .4-.1M61.5 187.9v-.3a.36 .36 0 0 1 .5 .4v.2"/>
<path d="M61.5 190.5l.1 .1M61.5 187.9l.1 .1M61.6 190.6l.1 .3 .2-.1M61.6 188l.1 .3 .2-.1M61.6 188v.1M61.6 190.6v.1M61.6 187.9v.1M61.6 190.5v.1M61.6 187.7h.1zM61.6 188.1h.1M61.6 190.3l.1 .1zM61.6 190.7h.1"/>
<path d="M61.6 187.7l.1 .2M61.6 190.4l.1 .1M61.6 188.1l.1 .1M61.6 188.1h.2M61.6 190.7h.2M61.6 190.8h.1M61.7 187.9h.2M61.7 190.5h.2M61.8 187.6v.2M61.8 187.6v.4l-.1-.1M61.8 190.2v.2M61.8 190.2v.4l-.1-.1"/>
<path d="M61.8 187.8l.1 .1M61.8 187.8l-.1 .1M61.8 187.6l-.1 .1M61.8 190.4l.1 .1M61.8 190.4l-.1 .1M61.8 190.2l-.1 .1M61.9 190.8h.1M61.9 191.7h.2M61.9 188.2h.1M61.9 190.8l-.2 .1M61.9 188.2l-.2 .1M61.9 187.6h.1"/>
<path d="M61.9 187.9h.1M61.9 190.5h.1M61.9 191.6v.1M62 191.4l-.1 .1M62 191.4h.1M62.1 191.4h.1M62.1 191.4l-.2 .1M62.1 191.3h.1M62.1 191.2v.1M62.1 188.3l.2 .5M62.1 187.7h.1M62.1 188.8h.1"/>
<path d="M62.1 188.3l.1 .5M62.1 190.6h.1M62.1 191.3l-.1 .1M62.1 187.7v.6M62.1 188.8v.8M62.1 190.6v.6M62.1 189.6l.8 .5M62.2 190.6v1h-.3M62.2 187.9h.1M62.2 190.5l.2 .1M62.2 187.7v.8M62.2 189.6h-.1"/>
<path d="M62.2 190.7h.1M62.2 190.4l.2 .1M62.2 189.6l.7 .4M62.2 188.8l.2 .1M62.2 188.8v.8M62.2 189.6h.1M62.2 188.8h.1M62.3 197.4a.38 .38 0 0 1 .4 .2 .38 .38 0 0 1-.1 .4l-.4-.3zM62.3 188.8l.7 .4M62.3 190.7l.3 .1M62.4 190.7l-.2 .1M62.4 189.5l.5 .3v.2"/>
<path d="M62.4 189.5l-.2 .1M62.4 190.7l.2 .1M62.4 190.6l.2 .1M62.4 188.9v.6M62.4 188.9l.5 .3M62.4 190.7h-.1M62.4 190.5v.1M62.4 189.3l.2 .2M62.4 190.5l.3 .1M62.5 189.2l.2 .1v.3zM62.5 189.1h.1a.27 .27 0 0 1 .3 .2 .27 .27 0 0 1-.2 .3l-.3-.3zM62.5 190.4a.2 .2 0 0 0-.2 0 .2 .2 0 0 0-.1 .2"/>
<path d="M62.5 190.4l-.1 .1M62.5 190.4l.2 .1M62.6 190.3a.28 .28 0 0 0-.3 0 .28 .28 0 0 0-.2 .3M62.6 190.3l-.1 .1M62.6 190.7v.1M62.6 190.3l.2 .1M62.7 190.6l-.1 .1M62.7 190.5v.1M62.8 190.4l-.1 .1M62.8 190.3v.1M62.9 190v.1M62.9 190.1l.1 .1"/>
<path d="M62.9 190h.1M63 189.2v.1M63 189.2h-.1M63 189.2v.7M63 190.2l-.2 .1M63 190.2h.1M63 189.3v.9M69.5 190.1l20.5 11.8M79.7 196v11.8M104.7 193.4l1.1 .6v.2M104.7 193.4l-25.3 14.6v4.9M104.7 193.4v4.9"/>
<path d="M104.7 198.3l-25.3 14.6M104.7 198.3l1.1 .6M105.1 197.3l.1 .4h.2M105.1 194.7l.1 .3 .2 .1M105.2 197.2l-.1 .1M105.2 194.6l-.1 .1M105.8 194.4h.1M105.8 194.3h.1M105.8 194.2v.1M105.8 197h.1M105.8 196.9h.1M105.8 196.8v.1"/>
<path d="M105.8 196.8h.1M105.8 194.2v.2M105.8 196.8v.2M105.8 194.3l-.7 .5 .7-.4M105.8 194.3l-.7 .4M105.8 197v.1M105.8 197l-.7 .4 .7-.3M105.8 196.9l-.7 .4M105.8 196.8l-.7 .5M105.8 194.5h.1M105.8 194.2h.1M105.8 197.1h.1"/>
<path d="M105.8 194.5l-.7 .4 .7-.4M105.8 194.4l-.7 .4M105.8 194.2l-.7 .4M105.8 197.1l-.7 .4 .7-.4M105.8 197.2h.1M105.8 194.5l.1 .1M105.8 194.9v1.9M105.8 197.1l.1 .1M105.8 197.5v1.4M105.8 194.6l-.6 .3M105.8 197.1l-.7 .5 .8-.4M105.8 197.2l-.6 .4"/>
<path d="M105.8 196.8l-.7 .4 .7-.4M105.8 198.9l-25.4 14.6-1-.6M105.9 194.2h.1M105.9 194.6h.1M105.9 196.8h.1M105.9 197.2h.1M105.9 194.6l-.7 .4M105.9 197.2l-.7 .4M105.9 194.2l-.8 .4M105.9 197.2l-.7 .4 .7-.4M105.9 196.8h-.1M105.9 194.7h.1"/>
<path d="M105.9 197.3h.1M105.9 194.6l.1 .1M105.9 197.2l.1 .1M105.9 197.3l-.6 .4 .7-.4M106 194.7h.1M106 197.3h.1M106 194.2h.1M106 196.8h.1M106 194.7l-.7 .3M106 194.7l-.7 .4M106 197.3l-.7 .4M106 196.8v.1"/>
<path d="M106 194.3h.1M106.1 194.7h.1M106.1 197.3h.1M106.1 194.3h.1M106.1 196.9h.1M106.1 197h.1M106.1 194.6v.1M106.1 194.4h.1M106.1 197.2v.1M106.1 194.7l-.7 .4M106.1 194.6l.1 .1M106.1 197.2h.1"/>
<path d="M106.1 197.3l-.7 .4M106.1 197.2l.1 .1M106.2 194.6h.1M106.2 197.2h.1M106.2 194.6h-.1M106.2 194.5h.1M106.2 194.4h.1M106.2 197.1h.1M106.2 194.5v.2M106.2 197.1v.2M106.2 194.7h-.2M106.2 194.5v.1"/>
<path d="M106.8 183.4v.1M106.8 183v.4M106.8 183.4h.1M106.8 183h.1M106.8 183.5l1.3 .8M106.8 183.5h.1M106.8 183.5l1.4 .8M106.9 182.8l-.1 .2M106.9 182.8h.1M106.9 182.8l.3 .1M107.9 182.2h.2M107.9 182.2h.1"/>
<path d="M107.9 182.2v.4l-1 .6v-.4M108.1 182.7v.1M108.1 182.7h.1M108.1 182.2h.1M108.1 183.5h.1zM108.1 182.2v.5M108.1 182.7l-1.3 .7M108.1 182.2l1.3 .7M108.1 182.8l1.3 .7M108.1 182.8l-1.3 .7M108.1 184.3h.1M108.1 182.7l1.4 .8"/>
<path d="M108.1 182.2l1.4 .8M108.2 184.3h.1M109.2 183.7l6.5 3.8M109.4 182.9l.1 .1M109.4 183.5h.1M109.4 183.5l-1.2 .8M109.5 183.5h-.1M109.5 183v.5M111.9 184.5a.27 .27 0 0 1 .3 .1 .27 .27 0 0 1-.1 .4l-.2-.2zM115.7 187.5l-10.6 6.1M123.4 193v.1M123.4 192.6v.4"/>
<path d="M123.4 193h.1M123.4 193.1l1.4 .7M123.4 192.6h.1M123.4 193.1h.1M123.5 192.4l-.1 .2M123.5 192.4l.4 .1M124.6 191.8h.1M124.6 191.8v.4l-1.1 .6v-.4M124.7 192.3v.1M124.7 192.3h.1M124.7 191.8h.1M124.7 193.1h.1z"/>
<path d="M124.7 191.8v.5M124.7 192.3l-1.3 .7M124.7 191.8l1.3 .7M124.7 192.4l1.3 .7M124.7 192.4l-1.3 .7M124.7 192.3l1.4 .8M124.7 191.8l1.4 .8M124.8 193.8h.1M126 192.5l.1 .1M126 193.1l-1.2 .7M126 193.1h.1M126.1 193.1h.1"/>
<path d="M126.1 193.1h-.1M126.1 192.6v.5M126.1 193.1l-1.3 .7M54.4 202a.32 .32 0 0 0-.4 .3 .32 .32 0 0 0 .3 .4h.3v-.1M54.6 201.9l-.3 .2a.35 .35 0 0 0 .3 .5M54.8 201.9h-.1a.29 .29 0 0 0-.1 .3 .29 .29 0 0 0 .4 .1M54.9 201.8l-.1 .3M55 202.4l-.4 .2M55.1 202.2l-.4-.1 .4 .2 .1-.1M55.1 201.7v-.1a.31 .31 0 0 0 0 .5 .31 .31 0 0 0 .4 0v-.1M55.2 202.1l-.1 .1M55.2 201.6l-.1 .3 .3 .1"/>
<path d="M55.5 201.5l-.1 .3 .4 .1a.33 .33 0 0 1-.4 0 .33 .33 0 0 1-.1-.4h.1M55.5 202h-.1M55.7 201.4l-.1-.1a.31 .31 0 0 0 0 .4 .31 .31 0 0 0 .5 .1v-.1M55.8 201.3l-.1 .3h.4M56 201.2h-.2a.32 .32 0 0 0 .1 .4 .32 .32 0 0 0 .5-.1M56.1 201.2l-.1 .2 .1 .1h.2M56.3 201h-.2a.34 .34 0 0 0 .1 .4 .34 .34 0 0 0 .5 0M56.3 201l-.1 .1a.27 .27 0 0 0 .1 .2 .27 .27 0 0 0 .3 0M56.6 200.9l-.1-.1a.31 .31 0 0 0 0 .5 .31 .31 0 0 0 .4 0l.1-.1M56.6 200.8l-.1 .3 .4 .1M56.8 200.7h-.1a.33 .33 0 0 0 .1 .4 .33 .33 0 0 0 .5-.1M56.9 200.7l-.1 .2 .3 .1"/>
<path d="M57 200.6l.2 .2h.3M57.1 200.6l-.1-.1a.34 .34 0 0 0 .1 .4 .34 .34 0 0 0 .4 0M57.2 200.5l-.2 .1M57.2 201h-.1M57.5 200.3l-.1 .3 .1 .1h.2M57.7 200.2h-.2v.1l.3 .4a.3 .3 0 0 1-.4 .1 .3 .3 0 0 1-.1-.5l.1 .1M57.8 200.4v-.2l-.2 .1 .2 .3M57.8 201.7l20.9 12 1-.6M58.9 201.1l20.5 11.8M58.9 201.1l-1.1 .6M59.1 211h.1M59.1 210.5v.5"/>
<path d="M59.1 210.5h.1M59.1 211l1.4 .8M59.2 210.3l-.1 .2M59.2 210.3l.4 .2M60.3 209.7h.1M60.3 209.7l.1 .1M60.3 209.7v.4l-1.1 .6v-.4M60.4 210.2h.1M60.4 210.2v.1M60.4 209.8h.1M60.4 211h.1zM60.4 209.8v.4"/>
<path d="M60.4 210.2l-1.3 .8M60.4 209.7l.1 .1M60.4 209.7l1.4 .8M60.4 210.3l-1.2 .7M60.4 210.3l1.4 .8M60.5 211.8h.1M60.5 210.2l-.1 .1M60.5 209.8v.4M60.5 210.2l1.3 .8M60.5 209.8l1.3 .7M61.8 210.5h.1M61.8 211.1h.1"/>
<path d="M61.8 211v.1M61.8 211h.1M61.8 210.5v.5M61.8 211.1l-1.3 .7M67.9 209.9a.32 .32 0 0 0-.3 .3 .32 .32 0 0 0 .3 .3l.3 .1v-.2M68.2 209.7l-.4 .2a.35 .35 0 0 0 .4 .5l.3-.2M68.3 209.8v.1M68.4 209.7h-.1a.29 .29 0 0 0-.1 .4 .29 .29 0 0 0 .4 .1M68.4 209.7h.1M68.5 209.7l-.2 .1M68.7 209.5h-.2a.34 .34 0 0 0 .2 .4 .34 .34 0 0 0 .4-.1M68.8 210l-.5-.1 .2 .3 .3-.2"/>
<path d="M68.8 209.5l-.1 .1a.23 .23 0 0 0 .1 .2 .23 .23 0 0 0 .2 0M69 209.4l-.2-.1a.35 .35 0 0 0 .1 .4 .35 .35 0 0 0 .5 0M69.1 209.3l-.2 .1 .1 .2 .3 .1M69.1 203.1a.26 .26 0 0 1 .4 .2 .26 .26 0 0 1-.2 .3zM69.1 205.7a.26 .26 0 0 1 .4 .2 .26 .26 0 0 1-.2 .3zM69.3 209.2l-.2-.1a.35 .35 0 0 0 .1 .5 .35 .35 0 0 0 .5-.1M69.4 209.2l-.2 .1 .1 .1 .3 .1M69.5 209.1l-.1-.1a.34 .34 0 0 0 .1 .4 .34 .34 0 0 0 .5-.1M69.6 209l-.1 .1v.2h.3M69.8 208.9l.1 .3h.3M69.8 208.9l-.1-.1a.35 .35 0 0 0 .1 .4 .35 .35 0 0 0 .4 0M69.9 209.3l-.1 .1"/>
<path d="M69.9 208.7l.3 .5 .3-.1M69.9 208.8l-.1 .1M70.1 208.8l.3 .2M70.4 209h.1M75.8 219.9l-.1 .2M75.8 219.9l.4 .2M75.9 205.2a.39 .39 0 0 1 .4 .2 .39 .39 0 0 1-.1 .5 .47 .47 0 0 1-.3-.7zM76.9 219.3l.1 .1M76.9 219.3h.1M76.9 219.3v.4l-1.1 .6v-.4M77 219.8h.1M77 219.8v.1"/>
<path d="M77 219.4h.1M77 219.4v.4M77 219.8l-1.3 .8M77 219.2l-.1 .1M77 219.2l.1 .2M77 219.2l1.4 .8M77 219.9l-1.2 .7M77 219.9l1.4 .7M77.1 219.8l-.1 .1M77.1 219.8l1.3 .8M77.1 219.4l1.3 .7M77.1 219.4v.4"/>
<path d="M79 209.8h.1M79 212.4h.1M79 212.3h.1M79 212.3v.1M79 209.7l.4-.2-.4 .3M79 209.8l.1 .2M79 212.5l.4-.2-.3 .2M79 212.5h.1M79 212.4l.1 .2M79.1 209.9h.1M79.1 209.8h.1M79.1 212.5h.1"/>
<path d="M79.1 212.4h.1M79.1 209.7l.3-.2-.4 .3M79.1 209.9v.1M79.1 212.2l-.1 .1M79.1 209.9l.3-.2-.3 .2M79.1 209.8l.3-.1zM79.1 212.5l.1 .2M79.1 212.4l-.1 .1M79.1 212.2l.3-.1-.4 .2M79.1 210h.1M79.1 209.6h.1M79.1 212.6h.1"/>
<path d="M79.1 212.2h.1M79.1 212.5v.1M79.1 210l.3-.2-.3 .2M79.1 210l.1 .1M79.1 212.5l.3-.1-.3 .2M79.1 212.6l.1 .1M79.1 212.6l.3-.1-.2 .2M79.2 210v.1M79.2 212.7h.1M79.2 210h.2l-.2 .1M79.2 212.7l.2-.2-.2 .2M79.2 210.1h.1"/>
<path d="M79.2 212.7l.2-.1-.2 .1M79.3 210.1h.1M79.3 212.7h.1M79.3 210.1l.1-.1-.1 .1M79.4 210.1h.1M79.4 209.8l-.3 .1M79.4 209.9l-.2 .1M79.4 209.9l-.2 .2M79.4 209.6l-.4 .2M79.4 209.4l-.3 .2M79.4 212.4l-.3 .2M79.4 212.3l-.3 .2"/>
<path d="M79.4 212.2l-.3 .2M79.4 212.2l-.4 .2M79.4 212.7h-.1M79.4 212.1l-.4 .2M75.7 220.6h.1M75.7 220.1h.1M75.7 220.1v.5M75.7 220.6l1.4 .8M77 220.6h.2zM77.1 221.4h.1M78.4 220v.2M78.4 220v.1"/>
<path d="M78.4 220.6v.1M78.4 220.6l-1.3 .8M78.4 220.6h.1M78.4 220.1v.5M78.4 220.7l-1.3 .7"/>
<circle cx="99" cy="75.8" r=".16"/>
<circle cx="72.6" cy="91" r=".18"/>
<circle cx="86.2" cy="98.8" r=".18"/>
<circle cx="97.1" cy="139.6" r=".19"/>
<circle cx="76.4" cy="141.1" r=".17"/>
<circle cx="96.4" cy="141.6" r=".19"/>
<circle cx="61.6" cy="170.7" r=".23"/>
<circle cx="61.6" cy="188.9" r=".22"/>
<circle cx="105.9" cy="194.4" r=".18"/>
<circle cx="105.9" cy="197" r=".18"/>
</g>
<g font-size="4.7">
<text x="84.5" y="86.3">A</text>
<text x="115.3" y="109.2">D</text>
<text x="70" y="123.9">C</text>
<text x="91.7" y="154.9">B</text>
<text x="88.3" y="192.4">B</text>
</g>
<g font-size="4.1">
<text x="8.9" y="11.1">ART. 353270 - Torre con una puerta y estante móvil.</text>
<text x="31.4" y="32.2">2</text>
<text x="36.2" y="32.2">Una los costados C - D a los estantes y piso B mediante 4 tornillos Allen</text>
<text x="31.1" y="36.8">de 5 cm previamente haciendo coincidir los tarugos de la faja y zócalo con</text>
<text x="67.9" y="40.7">las perforaciones de los costados.</text>
<text x="65.8" y="62.8">Marca</text>
<text x="67.5" y="66.7">guía</text>
<text x="137.1" y="207.8">FAJA Y ZÓCALO</text>
<text x="24.8" y="256.1">perforaciones superiores de los costados, tenga en cuenta que la marca guía quede hacia</text>
<text x="33.6" y="252.3">Desde arriba encastre los pernos mini fix que se encuentran en la tapa A con las</text>
<text x="25.8" y="260">atrás y luego para ajustar las piezas gire las caja mini fix media vuelta en sentido horario.</text>
<text x="37.6" y="267.8">Desde abajo clave las bases plásticas en los filos inferiores de los costados.</text>
</g>
<text font-size="3.6" x="188.8" y="289.3">Pagina 2</text>
</svg>
